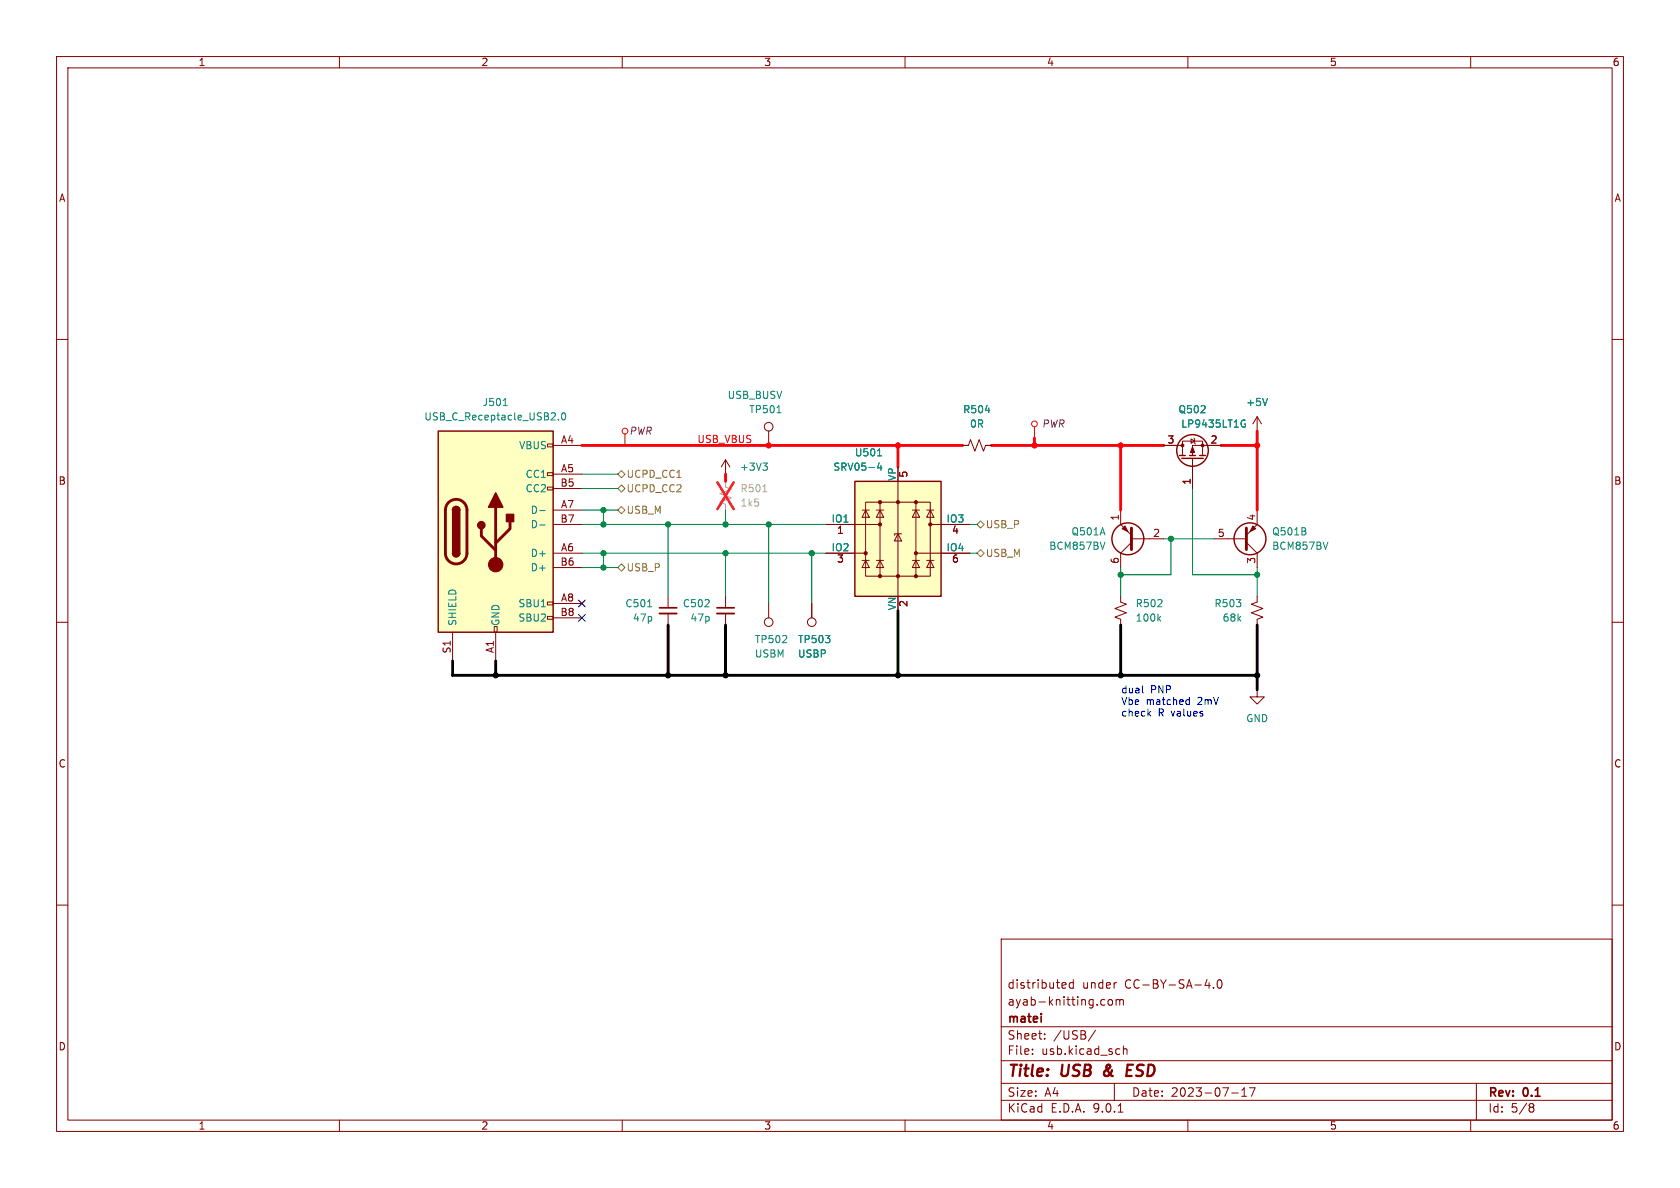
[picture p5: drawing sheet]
<svg xmlns="http://www.w3.org/2000/svg" width="297mm" height="210mm" viewBox="0 0 297 210" stroke-linecap="round" stroke-linejoin="round" font-family="sans-serif">
<path d="M0 0h297v210h-297z" fill="#fff" stroke="#fff" stroke-width=".18"/>
<g fill="none" stroke="#840000" stroke-width=".18">
<path d="M10 10h277v190h-277zM12 12h273v186h-273zM60 10v2M110 10v2M160 10v2M210 10v2M260 10v2M10 60h2M205.7 78.7h3.3M210.6 77.6l.6 .4-.6 .4zM211.1 77.5l.1 .1v.8l.1 .1M215.9 78.7h-5.1v1.8"/>
<path d="M285 60h2M209 80.5v-2.5h3.6v2.5M210.8 81v5.4M214.6 95.3h5.7M220.3 95.9l1.9 1.9v2.5M222.2 90.2v2.5l-1.9 1.9M10 110h2M118.1 105.4v2M118.1 108.5v2M128.3 105.4v2M128.3 108.5v2M198.1 105.4v1l1 .4-2 .8 2 .7-2 .8 1 .4v1"/>
<path d="M222.2 105.4v1l-1 .4 2.1 .8-2.1 .7 2.1 .8-1.1 .4v1M285 110h2M10 160h2M177 166h108v32h-108zM188.2 173.7l.3 .4-.8 .1M188.4 174.6l-.2 .1M189.7 173.2v1.5M189.7 173.8l-.4-.1-.3 .3v.4l.2 .2h.5M194.9 176.7l.4 .1M195.3 177.6l-.4 .1M196 176.8l.2-.1 .4 .1 .1 .6-.2 .2-.3 .1-.2-.1zM197.2 173.7h.2"/>
<path d="M197.3 176.8l.4-.1 .3 .2M197.3 176.7v1M198 176.9l.2-.2 .3 .1 .1 .9M198 176.9v.8M213.4 173.1l-.4 1.1h1M213.7 173.7v1M214.5 174.6v.1M215.3 173.3l.2-.1a.81 .81 0 0 1 .6 .6 .81 .81 0 0 1-.3 .8l-.1 .1a.81 .81 0 0 1-.4-1.4zM285 160h2M60 198v2M110 198v2M160 198v2"/>
<path d="M177 194.5h108M177 191.5h108M177 187.5h108M177 181.5h108M182.5 186.3v.1M182.5 185.5v.1M184.7 183.6v.1M184.7 182.8v.1M193.7 182.1l-1.3 2M197 191.5v3M197.7 196.6h.8M197.8 185.4l.2 .1"/>
<path d="M198 186.3l-.2 .1M198.6 184.9v1.5M198.6 185.5l.2-.1 .4 .1v.9M210 198v2M217.7 193.2h1.2M219.5 193.8h.9M219.5 192.7l.5-.4v1.5M220.9 192.3h1l-.7 1.5M260 198v2M261 191.5v6.5M270.6 195.1l.4 .1 .2 .2-.3 .3M270.6 195.7h.3"/>
<path d="M270.9 195.7l.2 .2 .1 .4-.2 .2-.4 .1"/>
</g>
<path d="M195.3 189.4a.53 .53 0 0 0 0 .7M199.2 189.2h.7M200.3 188.2h-.9l-.3 2h1" fill="none" stroke="#840000" stroke-width=".4"/>
<path d="M116.6 107.4h3M126.7 107.4h3.1M184.1 179.2v.1M184.1 179.7v1" fill="none" stroke="#840000" stroke-width=".3"/>
<path d="M219.6 74.3h.5M220 75h.2v.4l-.2 .1-.4-.1M230.8 94v.4M234.8 95.8l-.5 1.3M114.5 107.3h.7M204.8 109.3l.4 .5M205.2 109l-.5 .4" fill="none" stroke="#008484" stroke-width=".18"/>
<path d="M116.6 108.5h3M126.7 108.5h3.1" fill="none" stroke="#840000" stroke-width=".33"/>
<path d="M220.3 93.3v3.9" fill="none" stroke="#840000" stroke-width=".51"/>
<g fill="none" stroke="#840000" stroke-width=".25">
<path d="M208.5 80.5h1M208.9 81h3.8M210.3 80.5h1M212.1 80.5h1"/>
<circle cx="210.8" cy="79.6" r="2.79"/>
<circle cx="221" cy="95.2" r="2.82"/>
</g>
<g fill="#840000" stroke="#840000" stroke-width=".18">
<path d="M221.5 93l.5 .5-1 .5z"/>
<path d="M210.8 79l.4 1h-.8z"/>
<circle cx="209" cy="78.7" r=".25"/>
<circle cx="212.6" cy="78.7" r=".25"/>
</g>
<path d="M128.3 85.1v1l1 .4-2 .7 2 .8-2 .8 1 .4v1M134.9 86.9h.7" fill="none" stroke="#a1a1a1" stroke-width=".18"/>
<path d="M126.8 85.3l2.9 4.7M129.7 85.3l-2.9 4.7" fill="none" stroke="#ff2626" stroke-width=".46"/>
<path d="M77.5 76.2h20.3v35.6h-20.3z" fill="#ffffc2"/>
<g fill="none" stroke="#840000" stroke-width=".18">
<path d="M96.8 78.5h1v.5h-1zM97.8 78.7h5.1M135.9 76.2v2.5M170.2 78.7h1l.4-1 .7 2.1 .8-2.1 .8 2.1 .3-1.1h1.1M222.2 73.7l-.7 1.2M222.2 73.7l.8 1.2M222.2 73.7v2.5M96.8 83.6h1v.5h-1zM96.8 86.1h1v.5h-1zM97.8 83.8h5.1M97.8 86.4h5.1M97.8 90.2h5.1"/>
<path d="M97.8 92.7h5.1M97.8 97.8h5.1M128.3 81.3l-.8 1.3M128.3 81.3l.7 1.3M128.3 81.3v2.5M198.1 90.2v2.5l1.9 1.9M200 95.9l-1.9 1.9v2.5M200 95.3h5.7M80 111.8v5M87.4 110.7h.5v1.1h-.5zM87.6 111.8v5M96.8 106.4h1v.5h-1z"/>
<path d="M96.8 109h1v.5h-1zM97.8 100.3h5.1M97.8 106.7h5.1M97.8 109.2h5.1M135.9 106.7v2.5M143.5 106.7v2.5M222.2 121.9v1.3h1.3l-1.3 1.3-1.2-1.3h1.2"/>
<circle cx="135.9" cy="75.4" r=".76"/>
<circle cx="135.9" cy="110" r=".76"/>
<circle cx="143.5" cy="110" r=".76"/>
</g>
<g fill="none" stroke="#840000" stroke-width=".25">
<path d="M77.5 76.2h20.3v35.6h-20.3zM80 90.2a.64 .64 0 0 1 .6-.7 .64 .64 0 0 1 .7 .7M80 97.8a.64 .64 0 0 0 .6 .6 .64 .64 0 0 0 .7-.6"/>
<circle cx="199.4" cy="95.2" r="2.82"/>
</g>
<path d="M79.3 88.8a1.9 1.9 0 0 1 2.1-.4 1.9 1.9 0 0 1 1.1 1.8v7.6a1.91 1.91 0 0 1-1.9 1.9 1.91 1.91 0 0 1-1.9-1.9v-7.8l.2-.6zM85.1 93.5v1.2l2.5 2.6M87.6 89.7v10.1M90.2 92.2v1.3l-2.6 2.5M200 93.3v3.9" fill="none" stroke="#840000" stroke-width=".51"/>
<g fill="#840000" stroke="#840000" stroke-width=".25">
<path d="M80 90.2h1.3v7.6h-1.3z"/>
<path d="M80.2 89.7a.64 .64 0 0 1 .7-.1 .64 .64 0 0 1 .4 .6h-1.3z"/>
<path d="M80 97.8h1.3a.64 .64 0 0 1-.7 .6 .64 .64 0 0 1-.6-.6z"/>
<path d="M87.6 87.1l1.3 2.6h-2.5z"/>
<path d="M89.5 90.9h1.3v1.3h-1.3z"/>
<circle cx="85.1" cy="92.8" r=".63"/>
</g>
<g fill="#840000" stroke="#840000" stroke-width=".18">
<path d="M198.4 93.5l.5-.5 .5 1z"/>
<circle cx="87.6" cy="99.8" r="1.27"/>
</g>
<path d="M89 71.7h.7M98.7 74.1v.1M99.4 73.1l.2-.1a.68 .68 0 0 1 .4 .6 .68 .68 0 0 1-.4 .6l-.2-.1-.1-.3zM137.4 73h.7M174.2 72.5h.8M224.1 70.4l-.5 1.3M95.4 90.3h1M95.4 92.8h1M134.9 81.9h.7l-.4 .4M135.4 82.3l.2 .3v.3l-.2 .2M195.3 95.8l-.4 1.3" fill="none" stroke="#008484" stroke-width=".18"/>
<path d="M151.1 85.1h15.3v20.3h-15.3z" fill="#ffffc2"/>
<g fill="none" stroke="#840000" stroke-width=".18">
<path d="M170.2 78.7h1M174.2 78.7h1.1M205.7 78.7h2.6M213.4 78.7h2.5M146 92.7h9.6M146 97.8h7M152.4 90.2h1.3M152.4 99.1h1.3M153 88.8h11.5v13.1h-11.5zM153 90.2l.7 1.2h-1.3zM153 99.1l.7 1.2h-1.3zM154.9 90.2h1.3"/>
<path d="M154.9 99.1h1.3M155.6 90.2l.6 1.2h-1.3zM155.6 99.1l.6 1.2h-1.3zM155.6 88.8v13.1M158.7 94.4l.7 1.2h-1.3zM158.7 85.1v20.3M159.4 94.4h-1.3v.2M161.3 90.2h1.3M161.3 99.1h1.3M161.9 90.2l.7 1.2h-1.3zM161.9 99.1l.7 1.2h-1.3zM161.9 88.8v13.1"/>
<path d="M161.9 97.8h9.5M163.8 90.2h1.3M163.8 99.1h1.3M164.5 90.2l.6 1.2h-1.3zM164.5 99.1l.6 1.2h-1.3zM164.5 92.7h6.9M210.8 83.8v2.6M143.5 106.7v2.5"/>
</g>
<path d="M151.1 85.1h15.3v20.3h-15.3z" fill="none" stroke="#840000" stroke-width=".25"/>
<g fill="#840000" stroke="#840000" stroke-width=".18">
<circle cx="153" cy="97.8" r=".28"/>
<circle cx="155.6" cy="88.8" r=".28"/>
<circle cx="155.6" cy="92.7" r=".28"/>
<circle cx="155.6" cy="101.9" r=".28"/>
<circle cx="158.7" cy="88.8" r=".28"/>
<circle cx="158.7" cy="101.9" r=".28"/>
<circle cx="161.9" cy="88.8" r=".28"/>
<circle cx="161.9" cy="97.8" r=".28"/>
<circle cx="161.9" cy="101.9" r=".28"/>
<circle cx="164.5" cy="92.7" r=".28"/>
</g>
<path d="M174.2 72.5h.8M219.6 74.3h.5M220 75h.2v.4l-.2 .1-.4-.1M224.1 70.4l-.5 1.3M155.1 80.6h.8M155.4 81.8l-.3 .9h.8M155.7 82.3v.8" fill="none" stroke="#008484" stroke-width=".18"/>
<g fill="none" stroke="#ff000b" stroke-width=".18">
<path d="M110.5 76.7v2M182.9 75.4v2.1"/>
<circle cx="110.5" cy="76.2" r=".51"/>
<circle cx="182.9" cy="74.9" r=".51"/>
</g>
<path d="M109.2 86.4l.7-.7 .6 .7-.6 .6zM109.2 83.8l.7-.6 .6 .6-.6 .7zM109.2 90.2l.7-.7 .6 .7-.6 .6zM172.7 92.7l.7-.6 .6 .6-.6 .6zM172.7 97.8l.7-.6 .6 .6-.6 .6zM109.2 100.3l.7-.6 .6 .6-.6 .7z" fill="none" stroke="#848400" stroke-width=".18"/>
<path d="M80 116.8v2.6h142.2M87.6 116.8v2.6M118.1 110.5v8.9M128.3 110.5v8.9M158.7 108v11.4M198.1 110.5v8.9M222.2 110.5v11.4" fill="none" stroke="#000" stroke-width=".51"/>
<g fill="none" stroke="#008400" stroke-width=".18">
<path d="M102.9 97.8h43.1M102.9 92.7h43.1M102.9 86.4h6.3M102.9 83.8h6.3M102.9 90.2h6.3M106.7 90.2v2.5M106.7 97.8v2.5M118.1 92.7v12.7M128.3 90.2v2.5M128.3 97.8v7.6M135.9 92.7v14M143.5 97.8v8.9"/>
<path d="M171.4 97.8h1.3M171.4 92.7h1.3M205.7 95.3h8.9M207 95.3v6.3h-8.9M210.8 86.4v15.2h11.4M102.9 100.3h6.3M198.1 100.3v5.1M222.2 100.3v5.1"/>
</g>
<path d="M102.9 78.7h67.3M158.7 78.7v3.9M175.3 78.7h30.4M182.9 77.5v1.2M198.1 78.7v11.5M215.9 78.7h6.3M222.2 76.2v14M128.3 83.8v1.3" fill="none" stroke="#ff000b" stroke-width=".51"/>
<path d="M102.3 108.6l1.2 1.2M102.3 106.1l1.2 1.2M103.5 108.6l-1.2 1.2M103.5 106.1l-1.2 1.2" fill="none" stroke="#000084" stroke-width=".18"/>
<path d="M202 121.2v1.1l.2 .2M203.1 126.1l.3 .5M203.4 125.7l-.5 .5M209.9 123.7l.4 .1M210.3 123.3v1.2M210.3 124.5h-.4" fill="none" stroke="#0000c2" stroke-width=".18"/>
<g fill="#ff000b" stroke="#ff000b" stroke-width=".18">
<circle cx="158.7" cy="78.7" r=".46"/>
<circle cx="135.9" cy="78.7" r=".46"/>
<circle cx="222.2" cy="78.7" r=".46"/>
<circle cx="198.1" cy="78.7" r=".46"/>
<circle cx="182.9" cy="78.7" r=".46"/>
</g>
<g fill="#000" stroke="#000" stroke-width=".18">
<circle cx="87.6" cy="119.4" r=".46"/>
<circle cx="118.1" cy="119.4" r=".46"/>
<circle cx="128.3" cy="119.4" r=".46"/>
<circle cx="158.7" cy="119.4" r=".46"/>
<circle cx="198.1" cy="119.4" r=".46"/>
<circle cx="222.2" cy="119.4" r=".46"/>
</g>
<g fill="#008400" stroke="#008400" stroke-width=".18">
<circle cx="143.5" cy="97.8" r=".46"/>
<circle cx="128.3" cy="97.8" r=".46"/>
<circle cx="135.9" cy="92.7" r=".46"/>
<circle cx="128.3" cy="92.7" r=".46"/>
<circle cx="198.1" cy="101.6" r=".46"/>
<circle cx="222.2" cy="101.6" r=".46"/>
<circle cx="207" cy="95.3" r=".46"/>
<circle cx="118.1" cy="92.7" r=".46"/>
<circle cx="106.7" cy="90.2" r=".46"/>
<circle cx="106.7" cy="100.3" r=".46"/>
<circle cx="106.7" cy="92.7" r=".46"/>
<circle cx="106.7" cy="97.8" r=".46"/>
</g>
<g font-size="2.8" fill="#840000">
<text x="178" y="190.9">Title:</text>
<text x="187.7" y="190.9">USB</text>
<text x="196" y="190.9">&amp;</text>
<text x="200.8" y="190.9">ESD</text>
</g>
<g font-size="2.1" fill="#840000">
<text x="178" y="178">ayab-knitting.com</text>
<text x="178" y="175">distributed</text>
<text x="191.3" y="175">under</text>
<text x="198.9" y="175">CC-BY-SA-4.0</text>
<text x="178" y="184">Sheet:</text>
<text x="178" y="181.2">matei</text>
<text x="186.2" y="184">/USB/</text>
<text x="178" y="186.7">File:</text>
<text x="184.1" y="186.7">usb.kicad_sch</text>
<text x="178" y="196.9">KiCad</text>
<text x="178" y="194.1">Size:</text>
<text x="184.7" y="194.1">A4</text>
<text x="185.7" y="196.9">E.D.A.</text>
<text x="193.3" y="196.9">9.0.1</text>
<text x="200" y="194.1">Date:</text>
<text x="207" y="194.1">2023-07-17</text>
<text x="263" y="194.3">Rev:</text>
<text x="263" y="196.9">Id:</text>
<text x="267.1" y="196.9">5/8</text>
<text x="269.4" y="194.3">0.1</text>
</g>
<g font-size="1.8" fill="#840000">
<text x="35" y="11.9">1</text>
<text x="85" y="11.9">2</text>
<text x="135" y="11.9">3</text>
<text x="185" y="11.9">4</text>
<text x="235" y="11.9">5</text>
<text x="285" y="11.9">6</text>
<text x="10.3" y="35.9">A</text>
<text x="285.3" y="35.9">A</text>
<text x="99.1" y="78.5">A4</text>
<text x="99.1" y="83.6">A5</text>
<text x="206.3" y="78.5">3</text>
<text x="213.9" y="78.5">2</text>
<text x="10.3" y="85.9">B</text>
<text x="99" y="86.1">B5</text>
<text x="99.1" y="89.9">A7</text>
<text x="160.7" y="84.5" transform="rotate(-90 160.7 84.5)">5</text>
<text x="210.6" y="85.8" transform="rotate(-90 210.6 85.8)">1</text>
<text x="285.3" y="85.9">B</text>
<text x="99" y="92.5">B7</text>
<text x="147.9" y="94.7">1</text>
<text x="168.2" y="94.7">4</text>
<text x="197.9" y="92.1" transform="rotate(-90 197.9 92.1)">1</text>
<text x="203.8" y="95">2</text>
<text x="215.2" y="95">5</text>
<text x="222" y="92.1" transform="rotate(-90 222 92.1)">4</text>
<text x="99" y="100.1">B6</text>
<text x="99.1" y="97.5">A6</text>
<text x="147.9" y="99.8">3</text>
<text x="168.2" y="99.8">6</text>
<text x="197.9" y="99.8" transform="rotate(-90 197.9 99.8)">6</text>
<text x="222" y="99.8" transform="rotate(-90 222 99.8)">3</text>
<text x="99.1" y="106.4">A8</text>
<text x="160.7" y="107.4" transform="rotate(-90 160.7 107.4)">2</text>
<text x="99" y="109">B8</text>
<text x="79.8" y="115.6" transform="rotate(-90 79.8 115.6)">S1</text>
<text x="87.4" y="115.6" transform="rotate(-90 87.4 115.6)">A1</text>
<text x="10.3" y="135.9">C</text>
<text x="285.3" y="135.9">C</text>
<text x="10.3" y="185.9">D</text>
<text x="285.3" y="185.9">D</text>
<text x="35" y="199.9">1</text>
<text x="85" y="199.9">2</text>
<text x="135" y="199.9">3</text>
<text x="185" y="199.9">4</text>
<text x="235" y="199.9">5</text>
<text x="285" y="199.9">6</text>
</g>
<g font-size="1.8" fill="#008484">
<text x="85.2" y="72">J501</text>
<text x="128.5" y="70.7">USB_BUSV</text>
<text x="220.2" y="72">+5V</text>
<text x="74.9" y="74.5">USB_C_Receptacle_USB2.0</text>
<text x="132.4" y="73.3">TP501</text>
<text x="170.2" y="73.3">R504</text>
<text x="171.4" y="75.8">0R</text>
<text x="208.2" y="73.3">Q502</text>
<text x="208.7" y="75.8">LP9435LT1G</text>
<text x="91.7" y="79.6">VBUS</text>
<text x="130.7" y="83.4">+3V3</text>
<text x="147.2" y="83.4">SRV05-4</text>
<text x="151" y="80.9">U501</text>
<text x="92.8" y="84.7">CC1</text>
<text x="92.8" y="87.2">CC2</text>
<text x="158.5" y="85.1" transform="rotate(-90 158.5 85.1)">VP</text>
<text x="93.7" y="91">D-</text>
<text x="93.7" y="93.6">D-</text>
<text x="146.9" y="92.5">IO1</text>
<text x="167.2" y="92.5">IO3</text>
<text x="189.3" y="94.8">Q501A</text>
<text x="224.8" y="94.8">Q501B</text>
<text x="93.7" y="98.7">D+</text>
<text x="93.7" y="101.2">D+</text>
<text x="146.9" y="97.5">IO2</text>
<text x="167.2" y="97.5">IO4</text>
<text x="185.4" y="97.4">BCM857BV</text>
<text x="224.8" y="97.4">BCM857BV</text>
<text x="91.6" y="107.5">SBU1</text>
<text x="110.5" y="107.5">C501</text>
<text x="120.6" y="107.5">C502</text>
<text x="158.5" y="108" transform="rotate(-90 158.5 108)">VN</text>
<text x="200.7" y="107.5">R502</text>
<text x="214.6" y="107.5">R503</text>
<text x="80.9" y="110.7" transform="rotate(-90 80.9 110.7)">SHIELD</text>
<text x="88.5" y="110.7" transform="rotate(-90 88.5 110.7)">GND</text>
<text x="91.6" y="110.1">SBU2</text>
<text x="111.8" y="110.1">47p</text>
<text x="121.9" y="110.1">47p</text>
<text x="133.4" y="113.9">TP502</text>
<text x="141" y="113.9">TP503</text>
<text x="200.7" y="110.1">100k</text>
<text x="216" y="110.1">68k</text>
<text x="133.4" y="116.4">USBM</text>
<text x="141" y="116.4">USBP</text>
<text x="220.2" y="127.9">GND</text>
</g>
<g font-size="1.8" fill="#840084">
<text x="111.2" y="77.1">PWR</text>
<text x="184.1" y="75.8">PWR</text>
</g>
<text font-size="1.8" fill="#ff000b" x="123.2" y="78.4">USB_VBUS</text>
<g font-size="1.8" fill="#848400">
<text x="110.7" y="87.2">UCPD_CC2</text>
<text x="110.7" y="84.7">UCPD_CC1</text>
<text x="110.7" y="91">USB_M</text>
<text x="174.2" y="93.6">USB_P</text>
<text x="110.7" y="101.2">USB_P</text>
<text x="174.2" y="98.7">USB_M</text>
</g>
<g font-size="1.8" fill="#a1a1a1">
<text x="130.8" y="87.2">R501</text>
<text x="130.8" y="89.8">1k5</text>
</g>
<g font-size="1.8" fill="#0000c2">
<text x="198.1" y="122.7">dual</text>
<text x="198.1" y="124.7">Vbe</text>
<text x="202.6" y="124.7">matched</text>
<text x="203.4" y="122.7">PNP</text>
<text x="211.8" y="124.7">2mV</text>
<text x="198.1" y="126.8">check</text>
<text x="204.7" y="126.8">R values</text>
</g>
</svg>
